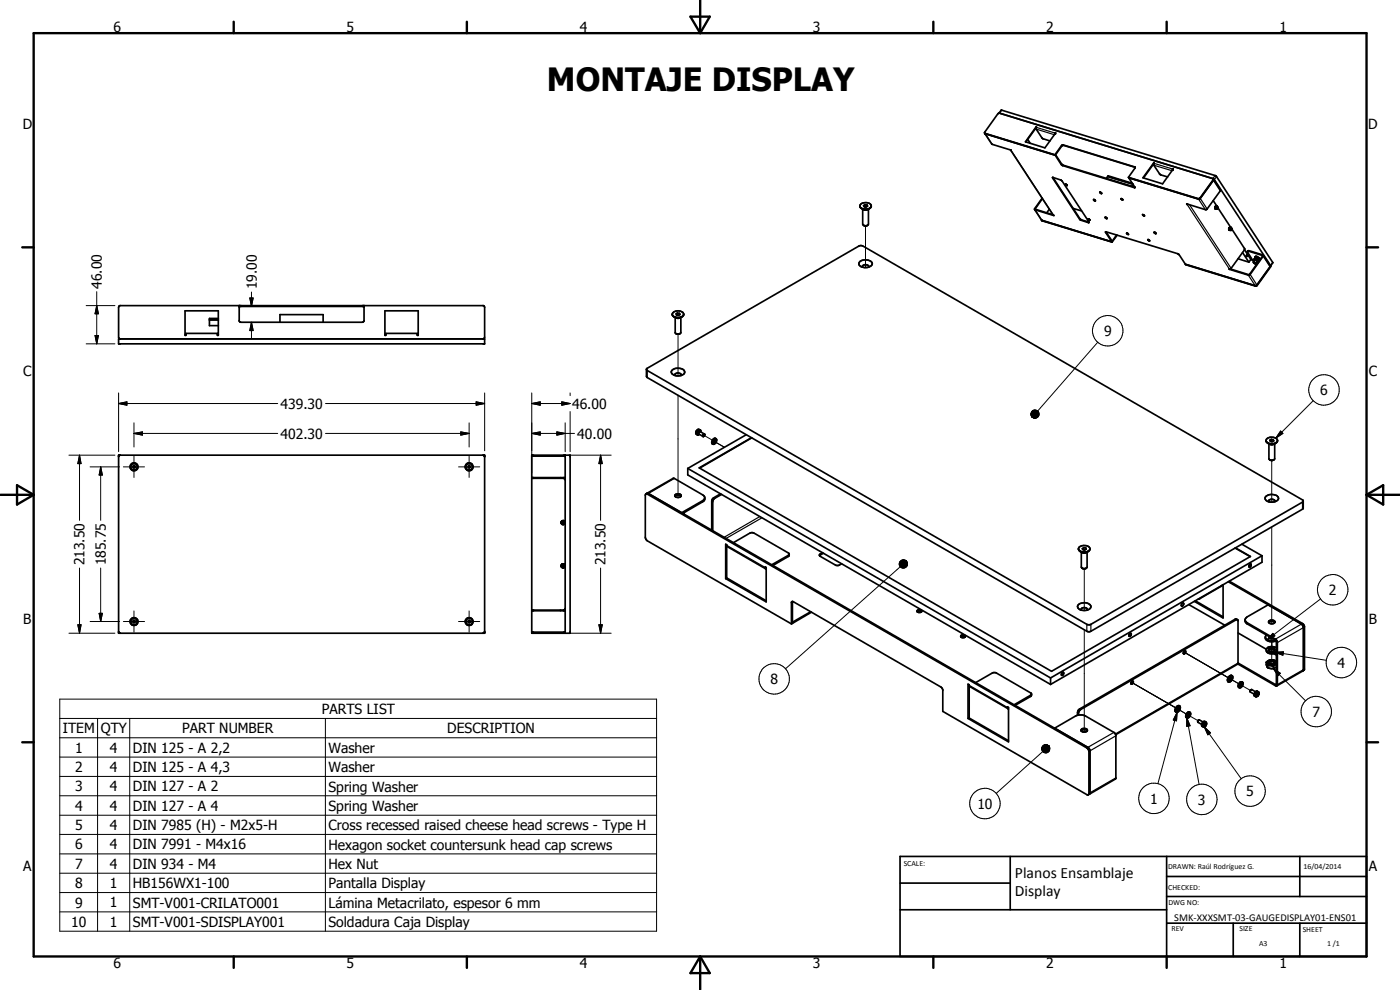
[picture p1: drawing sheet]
<svg xmlns="http://www.w3.org/2000/svg" width="420mm" height="297mm" viewBox="0 0 420 297" stroke-linecap="round" stroke-linejoin="round" font-family="sans-serif">
<g fill="none" stroke="#000" stroke-width=".3">
<path d="M259.7 67.8v12.5M25.9 91.7h8.6M29 91.7l.5 2.4h-1zM29 87.5v15.7M75 89.4h1l-.5 2.5zM75.5 96.7l.5 2.5h-1zM75.5 87.6v4.3M75.5 96.7v5M25.9 103.2h8.6M28.5 100.7h1l-.5 2.5zM35.6 117.9v17.6M145.4 117.9v17.4"/>
<path d="M159.6 117.9v24M171.1 117.9v.8M203.5 100.3v12.5M203.5 118.6v30.5M329.5 102.7l-18.1 20.6M20.7 136.6h13.8M23.9 136.6l.4 2.5h-.9zM23.9 136.6v19.5M35.6 121.1l2.5-.5v1zM35.6 121.1h47.7M40.2 130l2.5-.4v1zM40.2 126.9v7.2"/>
<path d="M40.2 136.9v6.4M40.2 130h43.1M97.7 121.1h47.7M97.7 130h43.1M138.3 129.6l2.5 .4-2.5 .6zM140.8 126.9v7.2M140.8 136.9v6.4M142.9 120.6l2.5 .5-2.5 .5zM159.6 130l2.5-.4v1zM159.6 121.1l2.5-.5v1zM159.6 121.1h11.5M159.6 130h12.8"/>
<path d="M167.1 129.6l2.5 .4-2.5 .6zM168.6 120.6l2.5 .5-2.5 .5zM169.6 126.9v8.6M170.7 136.6h12.7M171.1 123.5v12M180.2 136.6l.6 2.5h-1.1zM180.2 136.6v19.5M211.2 130.6l2.6 1.5M214.2 132.3l3.2 1.9-3.1-1.8M309.4 124l.4 1.2zM309.4 124.2l.4 1zM309.4 124.5l.4 .7z"/>
<path d="M309.5 124.8l.3 .4zM309.5 123.7l.3 1.5-.4-1.2zM309.7 123.5l.1 1.7zM309.7 125l.1 .2zM309.8 125.2l.5 .2zM309.8 125.2l.7 .3zM309.8 125.2l1 .3zM309.8 125.2l1.3 .2zM309.8 125.2l1.5 .1zM309.8 125.2l1.7-.1-.2 .2zM309.8 125.2l1.9-.3-.2 .2zM309.8 125.2l2-.6-.1 .3z"/>
<path d="M309.8 125.2l2.1-.8-.1 .2zM309.8 125.2l2.1-1.1v.3zM309.8 125.2l2-1.3 .1 .2zM309.8 125.2l1.9-1.6 .1 .3zM309.8 123.3l.3-.2-.3 2.1zM309.8 123.3v1.9l-.1-1.7zM310 123.1v2.1M310.1 123.1l.2-.1-.5 2.2zM310.3 123h.3l-.8 2.2zM310.6 123h.2l-1 2.2zM310.8 123l.3 .1-1.3 2.1zM311.1 123.1l.3 .1-1.6 2z"/>
<path d="M311.4 123.2l.2 .2-1.8 1.8zM311.6 123.4l.1 .2-1.9 1.6zM381.7 138.2v12.5M384.3 129.3l.7 .7-2.1 1.4zM394.1 120.2l-11.2 11.2M27 140.1h8.9M30.2 140.1l.5 2.4h-1zM30.2 140.1v16M37 140.1h6.4M137.6 140.1h6.4M203.5 149.2v.1M381.7 158.1v29.1"/>
<path d="M23.9 170.4v19.6M30.2 170.4v16.1M180.2 170.4v19.6M269.8 169.2l2.2-.8-2.1 1.1zM269.9 169.5l2.1-1.1-2.1 1.3zM269.9 168.9l2.1-.5-2.2 .8zM269.9 169.7l2.1-1.3-1.9 1.6zM270 168.7l2-.3-2.1 .5zM270 168.5h2M270.1 170l1.9-1.6-1.7 1.8zM270.1 168.4l.2-.1 1.7 .1zM270.1 168.4h1.9l-2 .3z"/>
<path d="M270.2 170.1l-34.5 30.6M270.3 168.3l.2-.2 1.5 .3zM270.5 168.1l1.5 .3zM270.8 168l1.2 .4zM271 168l1 .4zM271.3 168l.7 .4zM271.6 168.1l.4 .3zM272 168.4l-1.5 1.9-.2-.1zM272 168.4l-1.3 2-.2-.1zM272 168.4l-1 2.1-.3-.1zM272 168.4l-.7 2.1h-.3zM272 168.4l-.5 2-.2 .1z"/>
<path d="M272 168.4l-.2 1.9-.3 .1zM272 168.4v1.7l-.2 .2zM272 168.4l.1 1.5-.1 .2zM272 168.4l.1 1.5zM272 168.4l.2 1.3zM272 168.4l.3 1zM272 168.4l.3 .8zM272 168.4l.3 .5zM272 168.4l.2 .2zM325.4 170.7v12.5M396.3 179.7l-16 12.2M20.7 190h13.8"/>
<path d="M23.4 187.5h.9l-.4 2.5zM27 186.5h8.9M29.7 184h1l-.5 2.5zM37 186.5h6.4M40.2 183.3v6.4M137.6 186.5h6.4M140.8 183.3v6.4M170.7 190h12.7M179.7 187.5h1.1l-.6 2.5zM325.4 189v30.7M355.4 195.7l4.6 2.6M355.5 195.7l13.1 7.6-12.9-7.5"/>
<path d="M381.7 191.4v.3M381.7 192.5v3M381.7 196.2v3M381.7 191.5v.2M381.7 192.5v2.6M382 190l.6 .8-2.3 1.1zM382.6 195.7l2.6-.1-.2 1zM382.6 195.7l15.4 2.4M17.9 209.8h179.2v69.6h-179.2zM17.9 215.6h179.2M29.3 215.6v63.8M38.9 215.6v63.8"/>
<path d="M97.7 215.6v63.8M339.7 204.8l7.6 4.4M339.8 204.9l13.1 7.5M339.9 204.9l3.1 1.8M353.3 213.7l-.2 2.6-1-.3zM353.3 213.7l-5.8 21.4M353.5 212.7l-.2-.1 2.8 1.6M356.2 215.4l1 2.4-1.1 .1zM356.2 215.4l3.7 20M356.6 214.5l-.2-.1 3.1 1.8M361.4 218.1l1.9 1.8-.8 .6zM361.4 218.1l11.1 15.6"/>
<path d="M369.2 203.6l-.2-.1 2.8 1.6M372.3 205.5l-.2-.1 3.1 1.7M382.1 200.6l2.1 1.4-.7 .7zM382.1 200.6l9.7 9.7M17.9 221.4h179.2M17.9 227.2h179.2M17.9 233h179.2M17.9 238.8h179.2M312.6 224.7l2.1-.9-2.1 1.1zM312.6 224.4l2.1-.6-2.1 .9zM312.6 224.9l2.1-1.1-2 1.4zM312.7 224.2l2-.4-2.1 .6z"/>
<path d="M312.7 225.2l2-1.4-1.9 1.6zM312.8 225.4l1.9-1.6-1.7 1.8zM312.9 223.9l1.8-.1-2 .4zM312.9 225.5l-13.9 12.5M313 223.7l1.7 .1zM313 223.7l1.7 .1-1.8 .1zM313.3 223.6l1.4 .2zM313.5 223.5l1.2 .3zM313.8 223.4l.9 .4zM314.1 223.4l.6 .4zM314.3 223.5l.4 .3zM314.7 223.8l-1.5 2-.2-.2z"/>
<path d="M314.7 223.8l-1.2 2h-.3zM314.7 223.8l-1 2.1-.2-.1zM314.7 223.8l-.7 2.1h-.3zM314.7 223.8l-.4 2-.3 .1zM314.7 223.8l-.2 1.9-.2 .1zM314.7 223.8v1.8l-.2 .1zM314.7 223.8v1.8zM314.7 223.8l.2 1.5zM314.7 223.8l.3 1.3zM314.7 223.8l.3 1zM314.7 223.8l.4 .8zM314.7 223.8l.3 .5z"/>
<path d="M314.7 223.8l.2 .3zM17.9 244.6h179.2M17.9 250.4h179.2M17.9 256.2h179.2M17.9 262h179.2M17.9 267.8h179.2M17.9 273.6h179.2"/>
<circle cx="332.5" cy="99.2" r="4.6"/>
<circle cx="397.4" cy="117" r="4.6"/>
<circle cx="400" cy="177" r="4.6"/>
<circle cx="402.6" cy="198.8" r="4.6"/>
<circle cx="232.4" cy="203.7" r="4.6"/>
<circle cx="395" cy="213.5" r="4.6"/>
<circle cx="346.3" cy="239.5" r="4.6"/>
<circle cx="360.7" cy="239.8" r="4.6"/>
<circle cx="375.2" cy="237.4" r="4.6"/>
<circle cx="295.6" cy="241.1" r="4.6"/>
</g>
<g fill="none" stroke="#000" stroke-width=".51">
<path d="M295.5 39.9l21.1 6.5M295.5 39.9l4-5.7 .5-.2 64 19.6M295.5 39.9l.1 .1M299.8 34l.8-.9 64.3 19.6 17.1 26-.7 1.1M310.8 38.5h.1M310.9 38.1l-3.1 4.4 5.8 1.9 3.1-4.6M310.9 38.1l.2 .1M310.9 38.1l.1 .1M311 38.2l-3.1 4.4M311 38.2h.1M311.1 38.2l-.1 .5 2 3 2.1 .6M316.7 39.8v.2"/>
<path d="M316.7 39.8l-.2 .5M295.6 40l2.2 3.3 5.6 1.7 12.6 19.4M295.6 40l21.1 6.6M308.4 41.8l.8 1.2M312.7 59.5l-2.2 3.4M312.8 59.6l-2.1 3.2M316 53.3l8.1 12.4 2.7 .9M316 53.3l-.1 .1 8.1 12.4 2.6 1 .2-.2M316 53.3l2.7 1 8.1 12.3M316.6 46.4l2-2.8 .5-.1 21.6 6.7M316.6 46.4l.1 .2M316.7 46.6l2-2.9 .4-.1 21.6 6.6"/>
<path d="M316.7 46.6l2.2 3.1 21.5 6.6 .2-.2M316.7 46.6l.1-.2 2.2 3.1 21.6 6.6M316.7 40v.1M319.7 55.2l.6 .5-.4-.2zM319.9 55.2l.3 .3M328.3 59.9l.4 .2M328.3 59.9l.4 .3M328.3 59.9l-.1 .2 .5 .2M330.2 57.7l.4 .3M330.2 57.7h-.1l.3 .4 .2-.1M330.2 57.7l.4 .2M332.4 53l.2-.3 7.2 2.3"/>
<path d="M332.4 53l7.6 2.2M332.4 53l-.4 .5M336.6 59.6l.2 .1M336.8 59.7l.1 .1M336.8 59.7l-.4-.1 .5 .4-.1-.2M338.7 53.2l20.9 6.4 .5-.2 4-5.7M338.7 53.2v.1M338.7 53.3l1.9 2.8M338.7 53.3l21 6.4 .5-.2 3.9-5.4 .1-.3M340 55.3l-.4 .6M340.6 56.1v.1M340.7 50.2l-2 3"/>
<path d="M346.1 49.3h.1M346.2 48.9l-3.2 4.4 5.9 1.9 3.1-4.5M346.2 48.9l.2 .1M346.2 48.9l.1 .1M346.3 49l-3.1 4.4M346.3 49h.1M346.4 49l-.1 .6 1.7 2.6 2.4 .9M352 50.7v.2M352 50.7l-.2 .4M364 53.6l.4 .3 16.9 25.9M364.1 53.6v.1M364.1 53.6l.1 .2"/>
<path d="M364.2 53.8l2.1 3.3-4.1 5.7-.4 .1-5.6-1.6M258 78.5a2.55 2.55 0 0 1 3.8 .5 2.31 2.31 0 0 1-4 .3zM258.1 61.7a1.98 1.98 0 0 1 3.4 .1l-.1 .3a2.45 2.45 0 0 1-2.8 .4l-.5-.6M258.1 61.7a1.83 1.83 0 0 0 2.7 1M258.1 61.8v.1M258.6 62.6l.6 .3M258.9 62.8v4.4l.3 .4M259.2 67.6l.8 .1M259.2 67.6l.4 .2M259.6 61.4l-.4 .3 .1 .3 .6 .1 .5-.3-.2-.3M259.6 61.4l.6 .1M259.6 61.4v.7"/>
<path d="M260.2 61.5v.5M260.4 67.6l-.4 .1M260.4 67.6l-.4 .2M260.6 62.8v4.4l-.2 .4M261 62.6l-.6 .3M261.4 62l-.2 .4M261.5 61.8v.1M310.5 62.9l5.8 1.8-.3-.3M310.5 62.9l2.1 3.1M310.7 62.8h.1M310.7 62.8l5.3 1.6M312.6 66l21.1 6.6"/>
<path d="M312.6 66l.1 .3 21 6.3M314.9 62.8l-.8 1M322.1 62.5l2.5 .8M326.5 66.3l-.2 .2M326.6 66.4l-.1 .1M326.7 65.7l.3 .1M326.9 65.8h-.1M327 65.8l.1 .1M327 65.8v.1M327 66.1h.1M327.1 65.9l-.6-.2 .5 .4M327.1 65.9v.2"/>
<path d="M328.7 60.2v.1M331.7 65.2l.5 .4zM331.8 65.2l.4 .2M331.9 69.6l1.9 2.8-.1 .2M333.7 72.6l-1.9-3 21.6 6.5 .5 .3 1.9 2.9M333.7 72.6h.1M335.1 70.5l-1.4 2.1M335.3 70.6l-1.6 2M338.1 70h.1M338.1 70h.3M338.3 69.9l.4 .5-.6-.4M338.4 70l.2 .2"/>
<path d="M338.4 70h.1M343.2 64.6l-.3-.2 .5 .4M343.2 64.6h.2M343.2 64.5l.2 .2M343.4 64.8h.1M343.4 64.7v.1M344.5 71.9v.1M344.6 71.9l.4 .2M344.6 71.9h-.1M344.6 71.9l.4 .4-.5-.3M346.5 69.7l.4 .4-.4-.1-.1-.3 .4 .2M355.8 79.3l20.9 6.4 .5-.2 4-5.7"/>
<path d="M355.8 79.3l21 6.6 .5-.3 3.9-5.4v-.4M356.2 61.3h.3M356.3 61.2l-.1 .1M364.1 60.2l1.1 1.6M364.6 62.2v.2M364.6 62.4l.1 .3M364.7 62.7h.2M364.7 62.1l.1 .5M364.8 62.6l.3 .1M364.8 62.2l.1 .4M364.8 62.4v.2M364.9 62.7h.1"/>
<path d="M364.9 62l-.1 .1M365 61.9l.3 .1M365 61.8l-.4 .5M365 61.8l-.3 .3M365 61.8l-.2 .5M365 61.8h.2M365 62.7h-.1M365.1 62.7h-.2M365.2 62.2v.1M365.2 62.5h.1M365.2 62.4l.1 .1M365.2 62.2h.2"/>
<path d="M365.2 62.2v.2M365.2 62.4v.1M365.2 62.4h.2M365.2 62.2l.1 .1M365.2 61.8l.1 .1M365.2 61.8h-.3l-.2 .3M365.3 62.5h-.1M365.3 62.3l.1 .1M365.3 62.3h.1M365.3 62l.2 .4-.4 .3M365.3 62l-.3 .2 .1 .5M365.4 62.4h.1"/>
<path d="M365.4 62.2v.2M365.4 62.2l-.1 .1M365.4 62.2l-.2 .1M365.4 62.4l-.1 .1M365.5 62.3l3.8 5.9M368.9 68.9l.1 .1M369 68.3l-.2 .4 .2 .4M369 69h.1M369 68.6l.1 .4M369 68.3l-.2 .6M369 69.1h.2M369 68.5l.1 .5"/>
<path d="M369 69h.3M369.1 69l.2 .1M369.1 68.3l-.1 .2M369.1 68.1l-.3 .5 .2 .5M369.1 68.1h.2M369.1 68.2l-.1 .1M369.3 68.2l.2 .1M369.3 68.1l.2 .2M369.3 68.2l-.3 .1M369.3 68.8v.1M369.3 68.2l-.2 .1M369.3 68.9h.1"/>
<path d="M369.3 68.6l.3 .1M369.3 68.2l-.2 .2M369.4 68.7h-.1M369.4 68.7l-.1 .1M369.4 68.7h.2M369.4 68.6l.1 .1M369.4 68.3a.34 .34 0 0 0-.3 .4 .34 .34 0 0 0 .4 .3l.1-.2M369.4 68.3h.1M369.5 68.8l-.2 .1M369.5 68.7v.1M369.5 68.3l.1 .4M369.6 68.7v.1"/>
<path d="M369.6 68.7h.1M369.6 68.6l-.1 .1M369.6 68.8h-.1M369.6 68.6h-.3l.2 .2M369.6 68.6l-.2 .1M369.6 68.6v.1M369.6 68.7l3.9 5.9v.4M371.5 77.6l3.3 1.1M372.9 75.8l1.9 2.9M373.5 75l-4 5.5-.6 .2 .1 .1M373.5 74.9l1.9 3M374.1 76.6h.2l-.1 .4z"/>
<path d="M374.4 75.4l.5-.2 4.3 1.5-4 5.6-.5 .3-5.7-1.8M375.4 77.9l.6 .2M375.4 77.9l-.6 .8M376.2 78.7l.6 .4M376.2 78.7v.2l.6 .2M376.2 78.7l.5 .1 .1 .3M376.4 78.4h-.3l-1.7-2.8 .1-.2 4.5 1.4-4 5.5-.2 .1-5.6-1.7M376.4 77.7l.1 .1M376.4 77.7l.2 .4M376.5 77.7v.1M376.6 78l-.4 .6M376.7 77.3v.1"/>
<path d="M376.7 77.1a1.16 1.16 0 0 1 1.5 .8M376.7 77.3l.1-.3 .8 .4M376.7 77.3a1.1 1.1 0 0 1 1.2 .9M376.7 77.3l.4-.2 .5 .3M376.7 77.6l.7 .4M376.7 77.6l-.2 .1M376.7 77.4l-.3 .3M376.9 77.3l.3 .1M376.9 77.3l-.2 .1M376.9 77.3l.2 .1M376.9 77.3l-.2 .3M377.1 77.4l.5 .4"/>
<path d="M377.2 78.7l.4 .1M377.2 77.4l.3 .2M377.3 78.5l-.5 .6M377.4 78l.3 .5-.5 .1 .3-.1a.66 .66 0 0 0-1-.5v.1M377.5 78.6v.1M377.6 77.7l.2 .3M377.6 77.4l.4 .4-.1 .4M377.6 77.8l.1 .1M377.6 77.8l-.2 .2M377.6 77.4l.6 .5M377.8 77.9v.1M377.8 78l.1 .3"/>
<path d="M377.9 78.2h.1M379.1 76.6l2.1 3.2M381.2 79.8h.1M55.5 93.3h10v7.3h-.2v-.6h-9.5v.6h-.3zM62.9 96h2.6M65.5 95.5h-2.6v2.2h2.6M71.8 91.9h37.5M71.8 91.7v4.6l.5 .4h36.4l.6-.4v-4.6M84 96.7v-2.3h13v2.3M115.5 93.3h10v7.3h-.2v-.6h-9.5v.6h-.3zM201.9 93.9a2.19 2.19 0 0 1 3.3 .2 1.82 1.82 0 0 1-2.7 1.1 .84 .84 0 0 1-.6-1.3zM202.3 95.1l.5 .3"/>
<path d="M202.6 95.3v4.6l.7 .3M203.3 93.9l-.4 .2 .1 .4 .7 .1M203.3 94.5l.4 .1M203.3 93.9l.6 .1M203.3 93.9v.6M203.3 94.5v.1M203.9 94l.2 .4-.4 .2M203.9 94v.4M204.3 95.3v4.4l-.2 .4M204.7 95.1l-.6 .3M205.2 94.3a2.08 2.08 0 0 1-3.4 .3M258.9 80.2l-.1-.1a1.02 1.02 0 0 1 1-.7 1.02 1.02 0 0 1 .9 .7v.1"/>
<path d="M369.1 80.7l-.1 .1M35.6 101.7h109.8v1.5h-109.8zM36.1 101.7l-.5-.5v-9l.4-.5h109.1l.3 .5v9l-.5 .5M55.5 100.3h.3M65.3 100.3h.2M115.5 100.3h.3M125.3 100.3h.2M194 110.8l.3 .4 132 76.2 1.1-.1 63.7-36.8M194 110.7l63.8-36.9 .8-.1 132.3 76.3 .2 .2v2.4l-63.7 36.8-1.1 .1-132-76.2-.3-.4zM201.6 111.2a2.55 2.55 0 0 1 3.9 .3v.3a2.32 2.32 0 0 1-4-.2zM202.6 112.6a.97 .97 0 0 1 .8-.7 .97 .97 0 0 1 1 .6v.1M202.8 100.1l.5 .1"/>
<path d="M204.1 100.1l-.8 .1M35.6 136.6h109.8v53.4h-109.8zM35.6 136.8h.1M36.1 136.6l-.5 .5M39.9 139.9l.3-.2 .3 .2v.4l-.3 .1-.3-.1zM140.5 139.9l.3-.2 .3 .2v.4l-.3 .1-.3-.1zM144.9 136.6l.5 .5M145.4 136.8h.1M159.6 136.8h10M159.6 136.6h11.5v53.4h-11.5zM169.6 136.6v53.4M209.6 130.1h.1"/>
<path d="M209.9 129.5l-.3 .4M210 129.4v.1M210 129.5l1.4 .7M210 129.5l-.4 .7 1.4 .7M210.1 129a.85 .85 0 0 0-1.1 .3 .85 .85 0 0 0 .3 1.2M210.3 129.6v-.5a.91 .91 0 0 0-1 .4 .91 .91 0 0 0 .1 1.1l.5-.3M211.4 130.2l.1 .4-.3 .3M211.4 130.2a.38 .38 0 0 0-.5 .3 .38 .38 0 0 0 .3 .4M211.5 130.4l-.5 .2v.3h.2M213.9 131.9l.6-.2a1.19 1.19 0 0 0-.6 1.6l-.3-.5zM214.3 131.6h.2M214.3 131.6h.1"/>
<path d="M214.3 131.6h.6M214.5 132h.2a.57 .57 0 0 1 0 .6 .57 .57 0 0 1-.5 .3M214.5 132l-.4 .5 .1 .4M214.5 131.6v.4M214.5 131.6a.62 .62 0 0 1 .6 .5 .62 .62 0 0 1-.2 .7l-.6 .5h-.4M214.6 132l-.1 .5-.4 .3M224 130.4l-17.6 10.1M225.5 131.3l-15.7 9.1 105.8 61 59.7-34.4-4.5-2.6M225.6 131.4l-15.6 9.1M380 132.2l.2 .6M380.4 133l.7 .3M380.8 133.1v4.5l.3 .4"/>
<path d="M381.1 138l.4 .2 .8-.2M381.1 138h1M381.5 132.5h.1M381.5 131.8l-.4 .3 .1 .3 .6 .1 .5-.3-.2-.3M381.5 131.8l.6 .1M381.5 131.8v.7M382.1 131.9v.4M382.6 133.1v4.5l-.6 .5M382.9 133l-.6 .3M383.4 132.2a1.91 1.91 0 0 1-1.7 1.1 1.91 1.91 0 0 1-1.7-1M383.4 132.2a1.98 1.98 0 0 0-3.4-.1v.2M383.4 132.2a2.16 2.16 0 0 1-3 .6"/>
<path d="M159.6 143.5h9.5l.5 .5M159.6 143.3h10M159.8 143.3v.2M168.2 143.3v.2M168.6 157l.2 .2M168.7 156.7l.2 .2zM168.7 156.8l.2 .2M168.9 156.6h.2M168.9 156.9l.2 .2M168.9 156.6v.1M168.9 156.9h.2M168.9 156.3l-.3 .2v.7l.5 .2 .5-.6"/>
<path d="M168.9 156.3h.2M168.9 156.3l-.3 .1-.1 .5M169.1 156.5l.1 .3M169.1 156.9v.2M169.1 156.9v.1M169.1 156.7v.1M169.1 157v.1M169.1 156.3l.4 .3v.4l-.3 .2h-.4M169.1 156.6l.1 .1M169.1 156.6l-.2 .1M169.1 156.3l.5 .5M169.2 156.8v.1"/>
<path d="M169.2 156.9l-.1 .1M169.2 156.7l-.1 .2M169.3 156.8l-.1 .1M169.5 156.8a.48 .48 0 0 0-.4-.5 .48 .48 0 0 0-.5 .3v.4M169.5 156.8h.1M169.5 156.8l-.1 .3M169.6 156.8h.1M169.6 156.6a.63 .63 0 0 0-.9-.3 .63 .63 0 0 0 0 1 .63 .63 0 0 0 .9-.3M193.8 148.2l-.1 .4v12.6l.6 1.1 43.2 24.9M193.8 148.2l.5 .1 131.9 76.1 .6 1.1v12.5l-.2 .5M194.1 148l.5 .1 131.9 76.1 .4 .5 .2 .6v12.6l-.2 .4M194.1 148l8.1-4.5 9.1 5.3 .2 .3-.2 1.2-6.4 3.8"/>
<path d="M194.1 148l-.3 .2M202.6 148.9a1.23 1.23 0 0 1 1.8 0M202.6 148.4a.99 .99 0 0 1 1.1-.3 .99 .99 0 0 1 .7 .8 1.21 1.21 0 0 1-1.9-.2zM205.4 153.8l-.3 .4M206.4 140.5v2l108.9 62.9M206.4 140.5l108.9 62.9M211.5 149.5l-.6 .7-6.3 3.6M216.2 148.2l-2.2 1.3-.4 .7v8.8M216.6 148.3l-2.3 1.3-.4 .8v8.9M379.9 148.9a2.55 2.55 0 0 1 3.8 .5 2.29 2.29 0 0 1-3.6 .8l-.2-.2a.71 .71 0 0 1 0-1.1zM380.8 150.5l-.1-.1a1.02 1.02 0 0 1 1-.6 1.02 1.02 0 0 1 .9 .7M168.6 169.6v.3"/>
<path d="M168.6 169.9l.5 .4 .3-.2M168.6 169.3a.63 .63 0 0 0 .1 1 .63 .63 0 0 0 .9-.4M168.6 169.3l.5-.1 .5 .5M168.6 169.4a.56 .56 0 0 0 0 .8 .56 .56 0 0 0 .8-.1M168.7 169.8h.1M168.7 169.8l.1 .1M168.8 169.9h.2M168.8 169.7l.1 .1M168.8 169.7l-.1 .1M168.9 169.7h.1M168.9 169.8h-.2M168.9 169.7h-.1"/>
<path d="M168.9 169.5v.2M168.9 169.7v.1M168.9 169.8l.1 .1M168.9 169.8l-.1 .1M168.9 169.8v.1M168.9 169.3l-.3 .3M168.9 169.3l.5 .2M168.9 169.2l-.3 .2M169 169.9v.2M169 169.5l.1 .1M169 169.6l-.1 .1M169 169.6l.1 .1"/>
<path d="M169 169.5v.1M169 169.5h-.1M169.1 169.6h.1M169.1 169.6h-.1M169.1 169.2l.5 .4M169.1 169.6v.1M169.1 169.9l.1 .1M169.1 169.7l.1 .1M169.1 169.9h.1M169.2 169.9v.1M169.2 169.8h.1M169.2 169.8l-.1 .1"/>
<path d="M169.2 169.8v.1M169.2 170l-.2 .1M169.2 169.6l-.1 .1M169.2 169.6h-.1M169.2 169.6l.1 .2M169.3 169.8l-.3 .1M169.4 170.1l-.2 .1M169.4 169.5l.1 .3M169.4 169.6l.1 .2M169.5 169.8h.1M169.5 169.8l-.1 .2M169.5 169.7h.1"/>
<path d="M169.6 169.8l-.2 .3M169.6 169.7v.1M218.1 173.4v-10l-.3-.1v10.3M218.1 163.6l.1 .4 11.6 6.7M218.1 173.4l-.3 .2M218.1 173.4l11.8 6.9M220.1 162.8l5-2.9 .8-.1 10.7 6.1 .2 .3M229.8 170.7l-.2-.6 .3 .2v10.3l-12.1-7M229.8 170.7h.1M236.8 166.2l-.2 .4-5 2.9M236.8 166.2l-.1 .7-4.8 2.8M246.8 165.8l-.9 .6 .3 .5 4.7 2.7h.8l.9-.4"/>
<path d="M247.1 166l-1.2 .8M324.2 165.5l.6 .3M324.5 165.7v4.4l.7 .5M324.8 170.5l.4 .1M325.2 164.3l-.4 .3 .1 .3 .6 .1M325.2 164.9l.4 .1M325.2 164.3l.6 .1M325.2 164.3v.6M325.2 164.9v.1M325.8 164.4l.2 .4-.5 .2M325.8 164.4v.4M326 170.5l-.8 .1"/>
<path d="M326.3 165.7v4.4l-.3 .4M326.6 165.5l-.6 .3M327.1 164.8a1.91 1.91 0 0 0-2.9-.8 .71 .71 0 0 0-.5 .6 .71 .71 0 0 0 .4 .7 2.49 2.49 0 0 0 2.9-.2M327.1 164.7l-.4 .7-.8 .3h-1l-.8-.3-.4-.6M366.8 175.6l-7.2 4.2M367.1 175.4v10l-8.7-5M368.6 174.5l22 12.7M368.9 174.4l22.3 12.9 .3 .6v13l-.5 .4M370.7 164.4l4.5 2.6M372.7 163.3l6 3.5M374.8 170.1h.1M375.1 169.3h.4v.4l-.5 .5-.2-.4z"/>
<path d="M378.7 166.8v1.9l-63.4 36.7M378.7 166.8l-63.4 36.6M35.6 189.7h.1M35.6 189.5l.5 .5M39.9 186.3l.3-.2 .3 .2v.4l-.3 .2-.3-.2zM140.5 186.3l.3-.2 .3 .2v.4l-.3 .2-.3-.2zM145.3 189.8l-.4 .2M145.4 189.7h.1M145.4 189.5l-.1 .3M159.6 183.3h10M159.6 189.7h10M159.8 183v.3"/>
<path d="M168.2 183v.3M169.6 182.5l-.5 .5h-9.5M237.8 180.5l44.6 25.6 .5 .9v6.4l43.3 25 .4 .1M237.8 180.5l-.3 .3v6.4M237.8 187l-.3 .2M237.9 180.5l-.1 6.5M243.3 183.6l-5.5 3.1M243.5 183.7l-5.7 3.3M275.3 183.2a.81 .81 0 0 1 1.3 .2 .75 .75 0 0 1-.7 .4 .75 .75 0 0 1-.7-.5zM275.3 183.6l.4-.3 .9 .3M288.4 190.7a.85 .85 0 0 1 1.3 .3 .72 .72 0 0 1-.8 .4 .72 .72 0 0 1-.5-.7zM288.4 191.1l.6-.3 .7 .3"/>
<path d="M323.7 181.4a2.53 2.53 0 0 1 3.7 .5 2.23 2.23 0 0 1-3.6 .8l-.4-.7zM324.5 183a.92 .92 0 0 1 .9-.7 .92 .92 0 0 1 .9 .7M339 190.1l.4-.1 .1 .5-.5 .4-.2-.4zM354.7 181.1l.4-.2a.52 .52 0 0 1 0 .7 .52 .52 0 0 1-.6 .1zM355.4 195.4l.1-.1a.45 .45 0 0 1 .4 .5 .45 .45 0 0 1-.5 .4l-.3-.2zM355.5 195.3l-.4 .7M356.8 181.4l10.8 6.2M358.7 180.3l8.4 4.8M371.4 185.9l.1 .2v13.1M371.4 185.9l-.4 .1-46.7 26.9-.5 .7-.1 .9M371.4 185.9l-.6-.2-46.8 27-.5 .7-.1 1.2M371.5 199.2l11.3 6.5 .4 .1"/>
<path d="M371.5 199.2l-36.7 21.2M371.5 189.9l8.6 4.9M373.7 186v.5l.4 .6 8.7 5 .3 .4-.1 12.9-11.5-6.5M373.7 186l.6 .9 8.6 5 .4 .5 .1 13.2-.2 .2M373.7 186l.6-.9 6.3-3.6 10 5.7M379.8 191.3a2.17 2.17 0 0 0 2.9 .8M380 198.7l.4 1M380 198.7l.1 .9 .3 .7M380.1 195.1a2.16 2.16 0 0 0 3 .3M380.1 190.5a1.05 1.05 0 0 0-.1 1.5 2.9 2.9 0 0 0 3 .3M380.4 199.7v.6M380.4 199.7l1.7 .2"/>
<path d="M380.6 194.2l.5 .3M380.6 194.2l-.1 .2M380.6 194.2a2.5 2.5 0 0 1 2.5 .2M380.8 186.8a1.28 1.28 0 0 1 1.8 0M380.8 186.3a1.11 1.11 0 0 1 1.8 .4 1.01 1.01 0 0 1-1 .5 1.01 1.01 0 0 1-.8-.8zM380.8 191a.74 .74 0 0 0 .4 .7 .74 .74 0 0 0 .8-.1M380.9 194.9h.1M380.9 194.9a1.3 1.3 0 0 1 1.7 .2M380.9 194.6l-.4-.3-.4 .3a1.38 1.38 0 0 0 .6 1.4 1.38 1.38 0 0 0 1.5 .1l.9-.4M380.9 194.6l-.1 .5M381 191.1l-.2 .2M381.1 194.5a.91 .91 0 0 1 1.5 .7h-.2a1.19 1.19 0 0 1-1.6-.1"/>
<path d="M381.1 194.5l-.2 .4M381.3 199.2l-.3-.3a.7 .7 0 0 1 .7-.5 .7 .7 0 0 1 .6 .6l-.4 .2M381.3 198l-.5 .2a.67 .67 0 0 0-.3 .9 .67 .67 0 0 0 .9 .3 1 1 0 0 0 1.5-.9l-1.1-.5M381.9 199.2h-.4M382.1 199.2a.45 .45 0 0 0 .5-.5 .45 .45 0 0 0-.5-.4 .72 .72 0 0 0-.8-.1 .72 .72 0 0 0-.4 .8l1 .2M382.1 199.9v.7M382.3 196.1l.8 .5M383.1 198.5a1.59 1.59 0 0 0-2.2-.4l-.9 .6M383.1 199.3l-1 .6M390.6 187.2l.6 .9v12.9l-.2 .3M290.9 215.4v-10l-.4-.1v10.3M290.9 205.8l11.6 6.8"/>
<path d="M290.9 215.4l-.4 .2M290.9 215.4l11.8 6.8M292.8 204.8l5.2-3h.9l10.4 6.1 .3 .3M302.5 212.6l-.2-.5 .4 .2v10.3l-12.2-7M302.5 212.6l.2 .1M309.6 208.2l-.3 .4-4.9 2.9M309.6 208.2l-.3 .8-4.6 2.6M315.3 203.4v2M316.5 218.5l6.3-3.7a3.4 3.4 0 0 1 3 0l8.7 5 .4 .8v13l-8 4.7M318.7 201.9a.33 .33 0 0 1 .5-.1 .33 .33 0 0 1-.1 .6l-.5 .2zM324.5 219.3a1.23 1.23 0 0 1 1.8 0M324.6 218.8a.99 .99 0 0 1 1-.3 .99 .99 0 0 1 .7 .8 1.17 1.17 0 0 1-1.9-.2z"/>
<path d="M339.8 204.4l-.4 .7M339.8 204.4l.1-.1a.48 .48 0 0 1 .1 .7 .48 .48 0 0 1-.6 .1M352.7 213.4l.3 .3M353.1 212l.4-.2a.8 .8 0 0 1 .8 .6 .8 .8 0 0 1-.4 .9l-.4 .3a.65 .65 0 0 1-.8-.2 .65 .65 0 0 1 .1-.8zM353.7 212.3l.1 .4-.4 .4a.43 .43 0 0 1-.2-.5 .43 .43 0 0 1 .5-.3M353.7 212.4l-.1 .5-.4 .2M353.8 211.7l.2 .1M353.9 211.8h-.2a1.52 1.52 0 0 0-.9 1.6M356.4 214l.3-.2a.59 .59 0 0 1 .7 .4 .59 .59 0 0 1-.3 .7 .59 .59 0 0 1-.8 .5 .59 .59 0 0 1-.2-1zM356.5 214.3l.2-.2 .3 .2-.1 .5-.3 .3-.3-.2zM356.6 213.7h.2M356.6 213.7h.1"/>
<path d="M356.6 213.7l.6 .1M356.7 213.8a.93 .93 0 0 0-.8 .6 .93 .93 0 0 0 .3 1M356.8 213.7v.4M356.8 214.1v.5l-.4 .4M359.5 216.4l-.1 .1M359.7 216.1l.3-.1 1 .6M359.7 216l-.2 .7 1.1 .6M361.3 217.6v.2l.2-.2M361.3 217.6h.2M361.5 217.5l.2 .3M361.5 217.6l-.2 .1M361.5 217.5h.1"/>
<path d="M361.5 217.6l.1 .2M361.5 217.5l-.2 .1M361.5 217.5l.2 .1M361.6 217.1v.2M361.6 217.7v.1M361.6 217.8h.2M361.6 217.3l-.1 .2M361.6 217.2h.1M361.7 217.1l.2 .1M361.7 217.8h.1M361.7 217.1v.1M361.7 217.1l-.1 .2"/>
<path d="M361.7 217.6v.2M361.7 217.6l.2 .1M361.7 217.2h.2M361.7 217.2l.2 .1M361.9 217.7l-.1 .1M361.9 217.5h.1M361.9 217.5l-.2 .1M361.9 217.4v.1M361.9 217.2v.1M361.9 217.5v.2M361.9 217.3l.1-.1v.2M361.9 217.3h.1"/>
<path d="M361.9 217.3l.1 .1M361.9 217.3v.1M361.9 217.3h-.3l.3 .1M362 216.7a.85 .85 0 0 0-.9 .5 .85 .85 0 0 0 .2 .9l.4-.2 .3-.4M362 216.7v.8M362 216.7a.81 .81 0 0 0-1.2 .2 .81 .81 0 0 0 .4 1.2M362 217.4l-.1 .1M368.6 204.6h.1M368.9 202.9l.3-.2a.65 .65 0 0 1 .8 .3 .65 .65 0 0 1-.1 .8 .89 .89 0 0 1-1.4 .7 1.31 1.31 0 0 1 .4-1.6zM369.1 203.3l.2-.1a.41 .41 0 0 1 .2 .6 .41 .41 0 0 1-.6 .2zM369.4 203.2v.4l-.3 .4M369.6 202.7a1.34 1.34 0 0 0-1 1.9"/>
<path d="M372.3 204.6l.2 .1M372.3 204.6v.1M372.4 204.7l-.2-.1-.5 .7-.1 .6 .3 .4M372.4 205a.48 .48 0 0 1 .3 .6 .48 .48 0 0 1-.6 .3M372.4 204.7v.4M372.4 204.7a1.23 1.23 0 0 0-.5 1.6M372.4 205.1l-.3 .4v.4M372.5 204.7v.3M372.6 205l-.1 .6-.4 .3M372.7 204.6l-.2 .1M372.7 204.6a.97 .97 0 0 1 .2 1.2 .97 .97 0 0 1-1 .5M372.7 204.6h-.4"/>
<path d="M372.7 204.6l.2 .1M375.2 207.3l.1 .3 1.1 .7M375.2 207.2v.2M375.5 206.9l-.3 .4M375.5 206.9l1.3 .7M375.5 206.9l-.3 .3M377.1 208.4l.1 .2M377.2 208.6h-.1M377.2 208.4l-.1 .3h.2M377.2 208.6l.1 .1M377.2 208.4l.4 .2M377.2 208.4h.1"/>
<path d="M377.2 208.4l.2 .3M377.3 208.7h.1M377.3 208.2v.1M377.3 208.7v.1l.2-.1M377.3 208.3v.1M377.3 208.2l.3 .2M377.3 208.2l.3 .1M377.4 208.7h.1M377.4 208l.2 .2M377.6 208.4l-.2 .3M377.6 208.6l-.1 .1M377.6 208.4h.1"/>
<path d="M377.6 208.2l-.1-.3-.2 .2v.2M377.6 208.3h.1M377.6 208.3v.1M377.6 208.2l.1 .1M377.6 208.2l-.3-.1v.1M377.7 207.6a.93 .93 0 0 1-.8 1.4M377.7 207.6a.91 .91 0 0 0-.8 1.4M377.7 208.3l-.1 .3M377.7 207.6a.88 .88 0 0 0-1.1 0 .88 .88 0 0 0-.2 1.1l.5 .3M380.4 200.3l1.7 .3M383.1 200.2l-1 .4M391 201.3l-7.8 4.5"/>
<path d="M326.9 238.3l-.3 .2M270.1 257h140v30h-140zM303.2 257v16M350.1 257v30M390.1 257v12M270.1 265h33.1M270.1 273h80M350.1 277h60M350.1 269h60M350.1 263h60M370.1 277v10M390.1 277v10"/>
<circle cx="40.2" cy="140.1" r="1.01"/>
<circle cx="40.2" cy="140.1" r="1.18"/>
<circle cx="140.8" cy="140.1" r="1"/>
<circle cx="140.8" cy="140.1" r="1.17"/>
<circle cx="40.2" cy="186.5" r="1"/>
<circle cx="40.2" cy="186.5" r="1.19"/>
<circle cx="140.8" cy="186.5" r="1"/>
<circle cx="140.8" cy="186.5" r="1.17"/>
</g>
<g fill="none" stroke="#000" stroke-width=".35">
<path d="M300.6 33.1l-.6 .9M311 38.7l5.4 1.7M311.1 38.2l5.6 1.8M295.6 40l2.2 3.3M303.5 45.1l12.6 19.5M316 53.3l-.1 .1M318.5 43.7l.1 .2M318.6 49.2l-.1 .2M319.1 43.5v.1M319.1 49.6l-.1 .1M340.5 50.1l.1 .1M340.6 56.1l-.2 .2"/>
<path d="M346.3 49.6l5.4 1.6M346.4 49l5.6 1.8M359.6 59.6l2.2 3.3M360.1 59.4l2.2 3.3M364.1 54l2.1 3.3M364.6 52.7l-.6 .9M365.1 53l-.7 .9M259 62.9l.3 .1M259.1 62.9l.2 .1M260.4 62.9l-.5 .2-.6-.1M260.4 62.9l-1.1 .1M260.5 62.9h-.1"/>
<path d="M310.5 62.6l.3 .3M310.7 62.8l-.1 .1 2.1 3.4M324.1 65.6l-.1 .2M324.6 66l-.2 .1M326.8 66.6l-.2 .2M331.9 69.6l-.1 .1M356.3 61.3l12.7 19.4M357 61.5l12.5 19M365.2 61.8v.1M369.3 68.2h.1M374.9 75.2l-.1 .2M376.6 78l.5 .1 .2 .4"/>
<path d="M378.9 76.8l2.3 3.4M379 76.5v.3M382 78.7l-.7 .9M202.7 95.3l1 .2M202.8 95.4l.2 .1M203.9 95.5h-.7M204 95.5h-.2M204.2 95.3l-.2 .2M374.8 82.4l-.2 .1 2.2 3.4M375 82.3l2.3 3.3M194.3 111.2v2.1M209.5 129.8l.1 .3"/>
<path d="M210 129.4l-.5 .4M210 129.5l-.2-.1-.3 .4M380.9 133.2l.8 .3 .6-.2M381.1 133.3l.3 .2 .9-.2M382.4 133.2l-.1 .1M202.4 143.6l-8.1 4.7M210.9 150.2v.4M213.6 150.4l.3 .2M214.2 149.4l.3 .1M228 155l-10.7 6.2M228.7 155.4l-10.8 6.1M390.9 150.7v2.1"/>
<path d="M218.1 163.6l11.7 6.6M236.6 166.6v.4M246.2 166.2v.3M324.6 165.7l.7 .3 .6-.1M324.8 165.8l1 .1M326.2 165.7l-.3 .2M360.1 179.5v.1M366.4 175.8v.1M237.8 180.7l-.3 .2M326.2 187.3v2.1M327.4 187.3v2.1M370.7 185.8l.3 .2"/>
<path d="M371.5 198.9l-36.8 21.3M374.3 186.9v.3M390.9 187.1l-8.1 4.7v.3M391.5 188.1l-8.1 4.7-.3-.2M290.9 205.6l11.4 6.7 .2-.1M309.3 208.6v.4M323.4 213.8l.3 .2M324 212.7l.3 .2M334.3 219.8l-8.1 4.6M391.5 200.7l-8.1 4.7-.3-.2-.3 .2v.3M334.9 233.4l-8.1 4.6M334.9 220.8l-8.1 4.7"/>
</g>
<g fill="#000">
<circle cx="316.8" cy="40" r=".25"/>
<circle cx="316" cy="53.3" r=".25"/>
<circle cx="352.1" cy="50.8" r=".25"/>
<circle cx="259.6" cy="62.1" r=".25"/>
<circle cx="326.5" cy="65.7" r=".25"/>
<circle cx="331.9" cy="69.6" r=".25"/>
<circle cx="365.1" cy="62.5" r=".25"/>
<circle cx="365.2" cy="62.4" r=".25"/>
<circle cx="365.2" cy="62.2" r=".25"/>
<circle cx="365.2" cy="62.3" r=".25"/>
<circle cx="365.3" cy="62.4" r=".25"/>
<circle cx="365.3" cy="62.5" r=".25"/>
<circle cx="365.3" cy="62.3" r=".25"/>
<circle cx="365.3" cy="62.2" r=".25"/>
<circle cx="365.4" cy="62.2" r=".25"/>
<circle cx="369.3" cy="68.8" r=".25"/>
<circle cx="369.3" cy="68.7" r=".25"/>
<circle cx="369.4" cy="68.7" r=".25"/>
<circle cx="369.4" cy="68.8" r=".25"/>
<circle cx="369.4" cy="68.6" r=".25"/>
<circle cx="369.5" cy="68.8" r=".25"/>
<circle cx="369.5" cy="68.7" r=".25"/>
<circle cx="71.8" cy="91.9" r=".25"/>
<circle cx="71.8" cy="91.7" r=".25"/>
<circle cx="109.3" cy="91.9" r=".25"/>
<circle cx="109.3" cy="91.7" r=".25"/>
<circle cx="168.9" cy="156.8" r=".25"/>
<circle cx="168.9" cy="156.9" r=".25"/>
<circle cx="168.9" cy="156.5" r=".25"/>
<circle cx="168.9" cy="156.6" r=".25"/>
<circle cx="169.1" cy="156.6" r=".25"/>
<circle cx="169.1" cy="156.9" r=".25"/>
<circle cx="169.2" cy="156.8" r=".25"/>
<circle cx="168.9" cy="169.5" r=".25"/>
<circle cx="168.9" cy="169.8" r=".25"/>
<circle cx="168.9" cy="169.7" r=".25"/>
<circle cx="169" cy="169.9" r=".25"/>
<circle cx="169.1" cy="169.9" r=".25"/>
<circle cx="169.1" cy="169.7" r=".25"/>
<circle cx="169.2" cy="169.8" r=".25"/>
<circle cx="361.5" cy="217.5" r=".25"/>
<circle cx="361.5" cy="217.6" r=".25"/>
<circle cx="361.6" cy="217.3" r=".25"/>
<circle cx="361.7" cy="217.6" r=".25"/>
<circle cx="361.7" cy="217.2" r=".25"/>
<circle cx="377.2" cy="208.6" r=".25"/>
<circle cx="377.2" cy="208.4" r=".25"/>
<circle cx="377.3" cy="208.2" r=".25"/>
<circle cx="377.5" cy="208.2" r=".25"/>
<circle cx="377.5" cy="208.5" r=".25"/>
<circle cx="377.6" cy="208.4" r=".25"/>
</g>
<g fill="none" stroke="#000" stroke-width=".71">
<path d="M10.1 9.9h400v277.1h-400zM70.1 6.5v3.4M140.1 6.5v3.4M207.2 5h5.8l-2.9 4.9zM210.1 0v9.9M280.1 6.5v3.4M350.1 6.5v3.4M6.7 74.2h3.4M410.1 74.2h3.5M.1 148.5h10M5.1 145.6l5 2.9-5 2.9zM410.1 148.5h10"/>
<path d="M410.1 148.5l5-2.9v5.8zM6.7 222.7h3.4M410.1 222.7h3.5M70.1 287v3.4M140.1 287v3.4M210.1 287v10M210.1 287l2.9 5h-5.8zM280.1 287v3.4M350.1 287v3.4"/>
</g>
<g fill="#000">
<path d="M29 91.7l.5 2.4h-1zM75 89.4h1l-.5 2.5zM75.5 96.7l.5 2.5h-1zM28.5 100.7h1l-.5 2.5zM23.9 136.6l.4 2.5h-.9zM35.6 121.1l2.5-.5v1zM40.2 130l2.5-.4v1zM138.3 129.6l2.5 .4-2.5 .6zM142.9 120.6l2.5 .5-2.5 .5zM159.6 130l2.5-.4v1zM159.6 121.1l2.5-.5v1zM167.1 129.6l2.5 .4-2.5 .6z"/>
<path d="M168.6 120.6l2.5 .5-2.5 .5zM180.2 136.6l.6 2.5h-1.1zM309.8 125.2l.5 .2zM309.8 125.2l.7 .3zM309.8 125.2l1 .3zM309.8 125.2l1.3 .2zM309.8 125.2l1.5 .1zM309.8 125.2l1.7-.1-.2 .2zM309.8 125.2l1.9-.3-.2 .2zM309.8 125.2l2-.6-.1 .3zM309.8 125.2l2.1-.8-.1 .2zM309.8 125.2l2.1-1.1v.3z"/>
<path d="M309.8 125.2l2-1.3 .1 .2zM309.8 125.2l1.9-1.6 .1 .3zM311.6 123.4l.1 .2-1.9 1.6zM311.4 123.2l.2 .2-1.8 1.8zM311.1 123.1l.3 .1-1.6 2zM310.8 123l.3 .1-1.3 2.1zM310.6 123h.2l-1 2.2zM310.3 123h.3l-.8 2.2zM310.1 123.1l.2-.1-.5 2.2zM309.8 123.3v1.9l-.1-1.7zM309.7 123.5l.1 1.7zM309.5 123.7l.3 1.5-.4-1.2z"/>
<path d="M309.4 124l.4 1.2zM309.4 124.2l.4 1zM309.4 124.5l.4 .7zM309.5 124.8l.3 .4zM309.7 125l.1 .2zM384.3 129.3l.7 .7-2.1 1.4zM30.2 140.1l.5 2.4h-1zM271.6 168.1l.4 .3zM271.3 168l.7 .4zM271 168l1 .4zM270.8 168l1.2 .4zM270.5 168.1l1.5 .3z"/>
<path d="M270.3 168.3l.2-.2 1.5 .3zM270.1 168.4l.2-.1 1.7 .1zM270 168.7l2-.3-2.1 .5zM269.9 168.9l2.1-.5-2.2 .8zM269.8 169.2l2.2-.8-2.1 1.1zM269.9 169.5l2.1-1.1-2.1 1.3zM269.9 169.7l2.1-1.3-1.9 1.6zM270.1 170l1.9-1.6-1.7 1.8zM272 168.4l-1.5 1.9-.2-.1zM272 168.4l-1.3 2-.2-.1zM272 168.4l-1 2.1-.3-.1zM272 168.4l-.7 2.1h-.3z"/>
<path d="M272 168.4l-.5 2-.2 .1zM272 168.4l-.2 1.9-.3 .1zM272 168.4v1.7l-.2 .2zM272 168.4l.1 1.5-.1 .2zM272 168.4l.1 1.5zM272 168.4l.2 1.3zM272 168.4l.3 1zM272 168.4l.3 .8zM272 168.4l.3 .5zM272 168.4l.2 .2zM23.4 187.5h.9l-.4 2.5zM29.7 184h1l-.5 2.5z"/>
<path d="M179.7 187.5h1.1l-.6 2.5zM382 190l.6 .8-2.3 1.1zM382.6 195.7l2.6-.1-.2 1zM353.3 213.7l-.2 2.6-1-.3zM356.2 215.4l1 2.4-1.1 .1zM361.4 218.1l1.9 1.8-.8 .6zM382.1 200.6l2.1 1.4-.7 .7zM314.3 223.5l.4 .3zM314.1 223.4l.6 .4zM313.8 223.4l.9 .4zM313.5 223.5l1.2 .3zM313.3 223.6l1.4 .2z"/>
<path d="M313 223.7l1.7 .1zM313 223.7l1.7 .1-1.8 .1zM312.7 224.2l2-.4-2.1 .6zM312.6 224.4l2.1-.6-2.1 .9zM312.6 224.7l2.1-.9-2.1 1.1zM312.6 224.9l2.1-1.1-2 1.4zM312.7 225.2l2-1.4-1.9 1.6zM312.8 225.4l1.9-1.6-1.7 1.8zM314.7 223.8l-1.5 2-.2-.2zM314.7 223.8l-1.2 2h-.3zM314.7 223.8l-1 2.1-.2-.1zM314.7 223.8l-.7 2.1h-.3z"/>
<path d="M314.7 223.8l-.4 2-.3 .1zM314.7 223.8l-.2 1.9-.2 .1zM314.7 223.8v1.8l-.2 .1zM314.7 223.8v1.8zM314.7 223.8l.2 1.5zM314.7 223.8l.3 1.3zM314.7 223.8l.3 1zM314.7 223.8l.4 .8zM314.7 223.8l.3 .5zM314.7 223.8l.2 .3z"/>
</g>
<path d="M312.7 224h2" fill="none" stroke="#000" stroke-width=".34"/>
<text font-size="9.6" x="164.2" y="27.2">MONTAJE DISPLAY</text>
<g font-size="4.7">
<text x="304.6" y="263.5">Planos Ensamblaje</text>
<text x="304.6" y="268.9">Display</text>
</g>
<g font-size="4.2">
<text x="34" y="9.6">6</text>
<text x="104" y="9.6">5</text>
<text x="174" y="9.6">4</text>
<text x="244" y="9.6">3</text>
<text x="314" y="9.6">2</text>
<text x="384" y="9.6">1</text>
<text x="6.8" y="38.7">D</text>
<text x="410.6" y="38.7">D</text>
<text x="30.6" y="86.7" transform="rotate(-90 30.6 86.7)">46.00</text>
<text x="77" y="86.8" transform="rotate(-90 77 86.8)">19.00</text>
<text x="331.3" y="100.8">9</text>
<text x="7" y="112.9">C</text>
<text x="410.8" y="112.9">C</text>
<text x="396.2" y="118.6">6</text>
<text x="84.2" y="122.7">439.30</text>
<text x="171.7" y="122.7">46.00</text>
<text x="84.2" y="131.6">402.30</text>
<text x="173.3" y="131.6">40.00</text>
<text x="25.4" y="169.7" transform="rotate(-90 25.4 169.7)">213.50</text>
<text x="31.8" y="169.7" transform="rotate(-90 31.8 169.7)">185.75</text>
<text x="181.8" y="169.7" transform="rotate(-90 181.8 169.7)">213.50</text>
<text x="398.8" y="178.5">2</text>
<text x="7" y="187.1">B</text>
<text x="410.8" y="187.1">B</text>
<text x="401.4" y="200.3">4</text>
<text x="231.2" y="205.3">8</text>
<text x="96.6" y="214.2">PARTS LIST</text>
<text x="393.9" y="215">7</text>
<text x="18.9" y="220">ITEM</text>
<text x="30.2" y="220">QTY</text>
<text x="54.6" y="220">PART NUMBER</text>
<text x="134.2" y="220">DESCRIPTION</text>
<text x="22.5" y="225.8">1</text>
<text x="33" y="225.8">4</text>
<text x="39.9" y="225.8">DIN 125 - A 2,2</text>
<text x="98.5" y="225.8">Washer</text>
<text x="22.5" y="231.6">2</text>
<text x="33" y="231.6">4</text>
<text x="39.9" y="231.6">DIN 125 - A 4,3</text>
<text x="98.5" y="231.6">Washer</text>
<text x="22.5" y="237.4">3</text>
<text x="33" y="237.4">4</text>
<text x="39.9" y="237.4">DIN 127 - A 2</text>
<text x="98.5" y="237.5">Spring Washer</text>
<text x="374" y="238.9">5</text>
<text x="22.5" y="243.2">4</text>
<text x="33" y="243.2">4</text>
<text x="39.9" y="243.2">DIN 127 - A 4</text>
<text x="98.5" y="243.2">Spring Washer</text>
<text x="293.3" y="242.7">10</text>
<text x="345.2" y="241.1">1</text>
<text x="359.5" y="241.4">3</text>
<text x="22.5" y="249">5</text>
<text x="33" y="249">4</text>
<text x="39.9" y="249.1">DIN 7985 (H) - M2x5-H</text>
<text x="98.5" y="249.1">Cross recessed raised cheese head screws - Type H</text>
<text x="22.5" y="254.8">6</text>
<text x="33" y="254.8">4</text>
<text x="39.9" y="254.8">DIN 7991 - M4x16</text>
<text x="98.5" y="254.9">Hexagon socket countersunk head cap screws</text>
<text x="7" y="261.4">A</text>
<text x="22.5" y="260.6">7</text>
<text x="33" y="260.6">4</text>
<text x="39.9" y="260.6">DIN 934 - M4</text>
<text x="98.5" y="260.6">Hex Nut</text>
<text x="410.8" y="261.4">A</text>
<text x="22.5" y="266.4">8</text>
<text x="33" y="266.4">1</text>
<text x="39.9" y="266.4">HB156WX1-100</text>
<text x="98.5" y="266.5">Pantalla Display</text>
<text x="22.5" y="272.3">9</text>
<text x="33" y="272.2">1</text>
<text x="39.9" y="272.3">SMT-V001-CRILATO001</text>
<text x="98.5" y="272.4">Lámina Metacrilato, espesor 6 mm</text>
<text x="21.4" y="278">10</text>
<text x="33" y="278">1</text>
<text x="39.9" y="278">SMT-V001-SDISPLAY001</text>
<text x="98.5" y="278.1">Soldadura Caja Display</text>
<text x="34" y="290.4">6</text>
<text x="104" y="290.4">5</text>
<text x="174" y="290.4">4</text>
<text x="244" y="290.4">3</text>
<text x="314" y="290.4">2</text>
<text x="384" y="290.4">1</text>
</g>
<text font-size="3.1" x="352.4" y="276.3">SMK-XXXSMT-03-GAUGEDISPLAY01-ENS01</text>
<g font-size="2.4">
<text x="271.2" y="259.7">SCALE:</text>
<text x="350.6" y="260.8">DRAWN: Raúl Rodríguez G.</text>
<text x="391.2" y="260.6">16/04/2014</text>
<text x="350.6" y="267">CHECKED:</text>
<text x="350.6" y="271.4">DWG NO:</text>
<text x="351.6" y="279.3">REV</text>
<text x="372" y="279.4">SIZE</text>
<text x="391" y="279.6">SHEET</text>
<text x="377.9" y="283.8">A3</text>
<text x="398.3" y="283.8">1 /1</text>
</g>
</svg>
